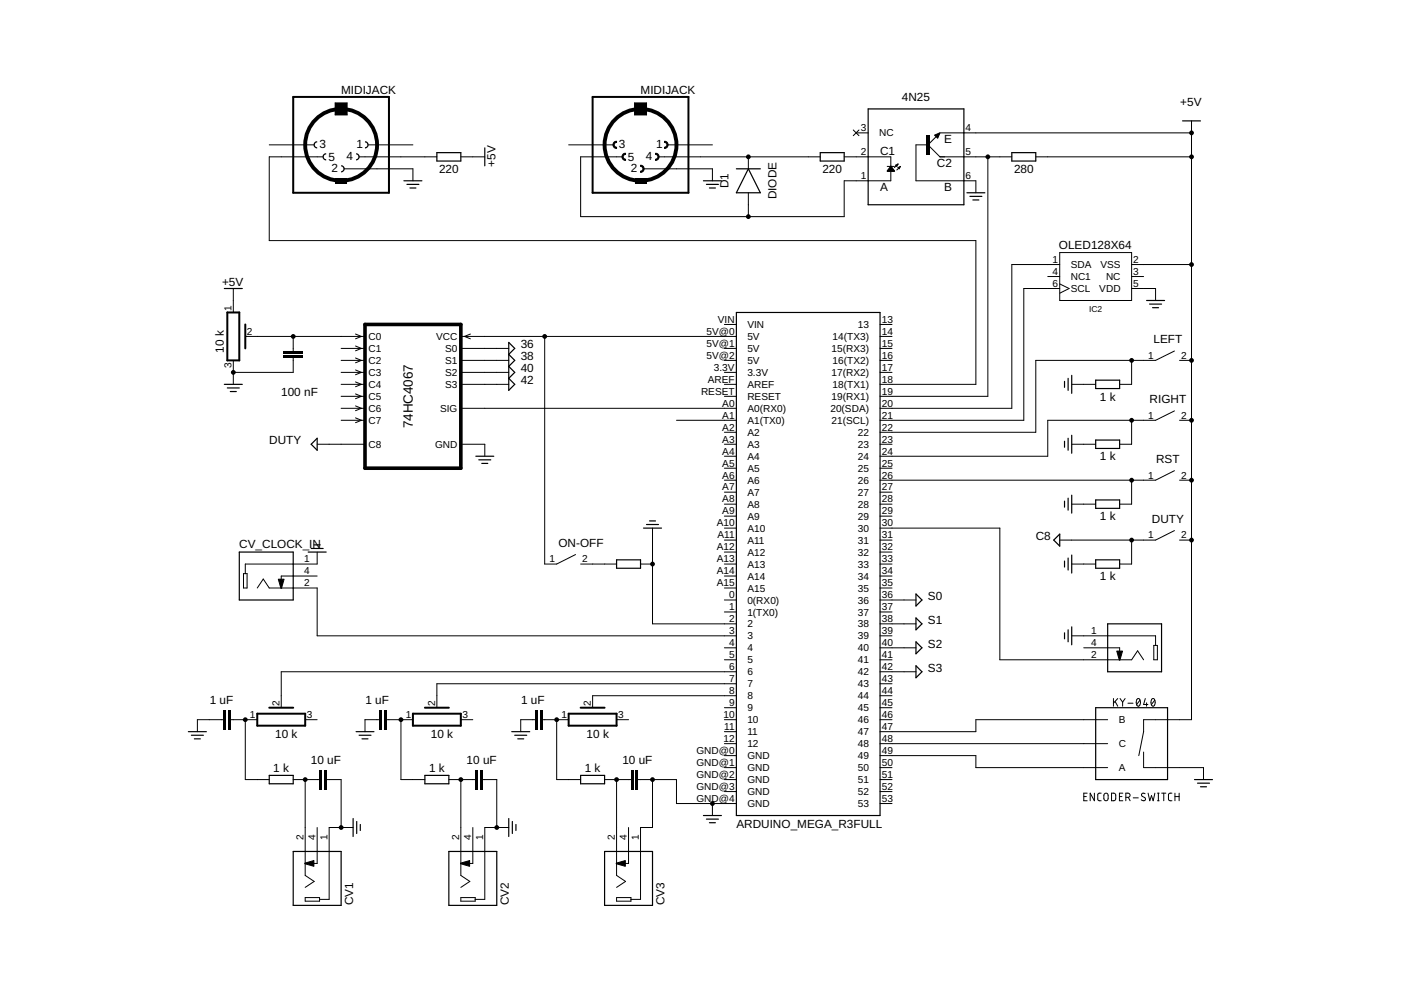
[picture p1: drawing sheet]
<svg xmlns="http://www.w3.org/2000/svg" width="297mm" height="210mm" viewBox="0 0 297 210" stroke-linecap="round" stroke-linejoin="round" font-family="sans-serif">
<g fill="none" stroke="#000" stroke-width=".21">
<path d="M57.1 30.7h9.5M68.5 33.3h-11.4v17.7h149.8v30.5h-20.3M71.1 21.8h2.5v2.6h-2.5zM73 35.8h14.5v2.5M76.1 33.3h16.5M78 30.7h9.5M97.7 33.3h5.1M120.6 30.7h9.5M132 33.3h-8.9v12.6h55.9v-7.6h9.9v-5h-9.9M134.5 21.8h2.6v2.6h-2.6zM136.4 35.8h14.6v2.5M139.6 33.3h34.3"/>
<path d="M141.5 30.7h9.5M158.7 33.3v2.5M180.9 27.6l1.2 1.2M181.5 28.2h2.6M182.1 27.6l-1.2 1.2M188.1 35.3h1.5M189.9 35l.5-.2-.3 .5zM190.4 34.8l-.8 .7M190.4 35.5l.5-.2-.3 .5zM190.9 35.3l-.8 .7M196.7 30.7h-2.5v7.6h12.7v2.6M196.7 30.7l2.6 2.6h15.2"/>
<path d="M209.4 33.3v50.7h-22.8M219.6 33.3h33M252.6 25.6v127h-10.1v2.5l-1.1 5.1M252.6 28.2h-53.3l-2.6 2.5M158.7 40.9v5M222.1 58.6h2.6M224.7 56.1h-10.2v30.5h-27.9M224.7 53.6h15.2v10.1h-15.2zM239.9 58.6h2.6M239.9 56.1h12.7M49.5 61.2v5.1M49.5 76.4v5.1"/>
<path d="M52 71.3h25.4M62.2 75.9v3.1h-12.7M62.2 71.3v3.1M72.3 73.9h5.1M72.3 76.4h5.1M72.3 79h5.1M75.4 70.8l1.2 .5-1.2 .5M75.4 73.4l1.2 .5-1.2 .5M75.4 75.9l1.2 .5-1.2 .5M75.4 78.4l1.2 .6-1.2 .5M97.7 71.3h58.4M97.7 73.9h10.2"/>
<path d="M97.7 76.4h10.2M97.7 79h10.2M99.7 70.8l-1.2 .5 1.2 .5M115.5 71.3v48.3h2.5l4-2M153.6 73.9h2.5M153.6 76.4h2.5M153.6 79h2.5M153.6 68.8h2.5M186.6 71.3h2.5M186.6 73.9h2.5M186.6 76.4h2.5M186.6 79h2.5"/>
<path d="M186.6 68.8h2.5M224.7 61.2h-7.6v27.9h-30.5M224.7 60.2l2 1-2 1M239.9 76.4v5.1h-2.5M239.9 61.2h5.1v2.5M249 74.4l-4 2h-25.4v15.3h-33M250.1 76.4h2.5M67.2 94.2h10.2M72.3 84h5.1M72.3 86.6h5.1M72.3 89.1h5.1M72.3 81.5h5.1"/>
<path d="M75.4 81l1.2 .5-1.2 .5M75.4 83.5l1.2 .5-1.2 .5M75.4 86.1l1.2 .5-1.2 .5M75.4 88.6l1.2 .5-1.2 .5M97.7 86.6h58.4M97.7 94.2h5.1v2.5M97.7 81.5h10.2M143.4 89.1h12.7M153.6 84h2.5M153.6 91.7h2.5M153.6 94.2h2.5M153.6 96.7h2.5"/>
<path d="M153.6 99.3h2.5M153.6 81.5h2.5M186.6 94.2h2.5M186.6 99.3h2.5M227.2 94.2h5.1M227.2 81.5h5.1M239.9 89.1v5.1h-2.5M249 87.1l-4 2h-22.9v7.6h-35.5M249 99.8l-4 2h-58.4M250.1 89.1h2.5M67.2 117.1v2.5h-15.2v2M123.1 119.6h7.6"/>
<path d="M135.8 119.6h2.5M138.3 112v20.3h17.8M153.6 101.8h2.5M153.6 104.4h2.5M153.6 106.9h2.5M153.6 109.4h2.5M153.6 112h2.5M153.6 114.5h2.5M153.6 117.1h2.5M153.6 119.6h2.5M186.6 104.4h2.5M186.6 106.9h2.5"/>
<path d="M186.6 109.4h2.5M186.6 112h25.4v27.9h27.9l1.3-1.9 1.3 1.9M186.6 114.5h2.5M186.6 117.1h2.5M186.6 119.6h2.5M227.2 106.9h5.1M227.2 119.6h5.1M239.9 101.8v5.1h-2.5M239.9 114.5v5.1h-2.5M249 112.5l-4 2h-20.3M250.1 101.8h2.5M250.1 114.5h2.5"/>
<path d="M51.6 121.6h.8v3.1h-.8zM54.5 124.7l1.3-1.9 1.3 1.9h10.1v10.1h88.9M67.2 122.1h-7.6v.8M153.6 122.1h2.5M153.6 124.7h2.5M153.6 129.8h2.5M153.6 137.4h2.5M153.6 139.9h2.5M153.6 127.2h2.5M186.6 122.1h2.5M186.6 124.7h2.5M186.6 129.8h2.5"/>
<path d="M186.6 132.3h7.6M186.6 134.8h2.5M186.6 137.4h7.6M186.6 139.9h2.5M186.6 127.2h7.6M227.2 134.8h17.8v2M229.8 137.4h7.6v.7M244.6 136.8h.8v3.1h-.8zM47.4 152.6h-5.6v2.5M49 152.6h5.5M52 152.6v12.7h5.1M64.7 152.6h2.5"/>
<path d="M80.4 152.6h-3v2.5M82 152.6h5.5M85 152.6v12.7h5.1M97.7 152.6h2.5M113.5 152.6h-3.1v2.5M115 152.6h5.6M118 152.6v12.7h5.1M130.7 152.6h2.6M153.6 150.1h2.5M153.6 152.6h2.5M153.6 155.1h2.5M153.6 157.7h2.5"/>
<path d="M156.1 142.4h-96.5v7.7M156.1 145h-63.5v5.1M156.1 147.5h-30.5v2.6M186.6 142.4h7.6M186.6 145h2.5M186.6 147.5h2.5M186.6 150.1h2.5M186.6 152.6h2.5M186.6 157.7h48.2M234.8 152.6h-27.9v2.5h-20.3M236.1 148.1v1.6M236.4 148.7l.6 1"/>
<path d="M237 148.1l-.9 1M237.5 148.1l.5 .8M238 148.9v.8M238.5 148.1l-.5 .8M239.1 149.1h1.1M241.1 148.2l.1-.1a.8 .8 0 0 1 .7 .6 .8 .8 0 0 1-.2 .8l-.4 .2a1.04 1.04 0 0 1-.2-1.5zM241.7 148.5l-.7 .9M242.5 159.4v3.4h12.7v2.5M242.8 148.1l-.3 1.3h.9M243.1 149v.7M244.2 148.2l.3-.1a.97 .97 0 0 1 0 1.6 1.02 1.02 0 0 1-.3-1.5zM244.8 148.5l-.7 .9"/>
<path d="M62.2 165.3h5.6M64.7 165.3v20.3l1.9 1.3-1.9 1.3M67.2 175.5v7.6h-.7M69.3 165.3h3v10.2M74.9 175.5h-5.1v15.2h-2M95.2 165.3h5.6M97.7 165.3v20.3l1.9 1.3-1.9 1.3M100.2 175.5v7.6h-.7M102.3 165.3h3v10.2M107.9 175.5h-5.1v15.2h-2M128.2 165.3h5.6M130.7 165.3v20.3l1.9 1.3-1.9 1.3"/>
<path d="M133.3 175.5v7.6h-.8M135.3 165.3h8.1v5.1h12.7M138.3 165.3v10.2h-2.5v15.2h-2M151 170.4v2.5M153.6 160.2h2.5M153.6 162.8h2.5M153.6 165.3h2.5M153.6 167.8h2.5M186.6 170.4h2.5M186.6 160.2h20.3v2.6h27.9M186.6 162.8h2.5M186.6 165.3h2.5"/>
<path d="M186.6 167.8h2.5M229.8 168.9h.5M230.5 168.2h-.7v1.6h.7M232 168.2v1.6l-.9-1.6v1.6M233.5 168.2h-.5l-.3 .3 .1 1.1 .2 .2h.5M234.2 168.3l.3-.1 .3 .1 .1 1a.46 .46 0 0 1-.4 .5 .46 .46 0 0 1-.5-.5zM235.7 168.2h.6l.2 .2v1.1l-.2 .3h-.6zM237.3 168.9h.6M238.1 168.2h-.8v1.6h.8M238.7 169.1h.4a.44 .44 0 0 0 .5-.5 .44 .44 0 0 0-.5-.4h-.4v1.6M239.2 169.1l.4 .7M240.3 169.2h1"/>
<path d="M242.8 168.3a.41 .41 0 0 0-.6-.1 .41 .41 0 0 0 0 .6l.5 .3a.42 .42 0 0 1 0 .6 .42 .42 0 0 1-.6 0l-.1-.1M243.4 168.2l.4 1.6 .3-1.1 .4 1.1 .4-1.6M245.4 169.8h.4M245.4 168.2h.4M245.6 168.2v1.6M246.3 168.2h.9M246.7 168.2v1.6M248.5 168.2h-.5l-.3 .3 .1 1.1 .2 .2h.5M249.1 168.9h.9M249.1 168.2v1.6M250 168.2v1.6M64.7 190.3h3.1v.8h-3.1z"/>
<path d="M97.7 190.3h3.1v.8h-3.1zM130.7 190.3h3.1v.8h-3.1z"/>
</g>
<g fill="none" stroke="#000" stroke-width=".25">
<path d="M85.6 38.3h3.9M86.3 39.1h2.5M86.9 39.9h1.3M92.6 32.4h5.1v1.7h-5.1zM102.8 31.3v3.9M149.1 38.3h3.9M149.8 39.1h2.5M150.4 39.9h1.3M156.1 35.8h5.1M158.7 35.8l2.5 5.1h-5.1zM173.9 32.4h5.1v1.7h-5.1zM184.1 23.1h20.3v20.3h-20.3z"/>
<path d="M214.5 32.4h5.1v1.7h-5.1zM250.7 25.6h3.8M205 40.9h3.8M205.6 41.6h2.6M206.3 42.4h1.2M47.6 61.2h3.8M107.9 72.6l1.2 1.3-1.2 1.2 1.2 1.3-1.2 1.3 1.2 1.3-1.2 1.2 1.2 1.3-1.2 1.3zM156.1 66.3h30.5v106.6h-30.5zM227.2 79.6v3.8M243.1 63.7h3.8M243.7 64.5h2.6M244.4 65.2h1.2"/>
<path d="M47.6 81.5h3.8M48.2 82.3h2.5M48.8 83h1.3M67.2 92.9v2.6l-1.2-1.3zM100.9 96.7h3.8M101.5 97.5h2.6M102.2 98.3h1.2M225.7 80.9v1.2M225.7 93.6v1.2M226.5 80.2v2.6M226.5 92.9v2.6M227.2 92.3v3.8"/>
<path d="M232.3 80.6h5.1v1.8h-5.1zM232.3 93.3h5.1v1.8h-5.1zM50.7 117.1h11.5v10.1h-11.5zM65.3 117.1h3.9M66 116.3h2.5M66.6 115.5h1.3M130.7 118.7h5.1v1.8h-5.1zM136.4 112h3.9M137.1 111.2h2.5M137.7 110.4h1.3M224.7 113.2v2.6l-1.3-1.3zM225.7 106.3v1.2"/>
<path d="M225.7 119v1.2M226.5 105.6v2.6M226.5 118.3v2.6M227.2 105v3.8M227.2 117.7v3.8M232.3 106h5.1v1.8h-5.1zM232.3 118.7h5.1v1.8h-5.1zM194.2 125.9l1.3 1.3-1.3 1.3zM194.2 131l1.3 1.3-1.3 1.2zM194.2 136.1l1.3 1.3-1.3 1.2zM225.7 134.2v1.2M226.5 133.5v2.6"/>
<path d="M227.2 132.9v3.8M234.8 132.3h11.5v10.1h-11.5zM39.9 155.1h3.9M40.6 155.9h2.5M41.2 156.7h1.3M75.5 155.1h3.8M76.1 155.9h2.6M76.8 156.7h1.2M108.5 155.1h3.8M109.1 155.9h2.6M109.8 156.7h1.2M194.2 141.2l1.3 1.2-1.3 1.3z"/>
<path d="M232.3 150.1h15.2v15.2h-15.2zM57.1 164.4h5.1v1.8h-5.1zM74.9 173.5v3.9M75.6 174.2v2.5M76.4 174.8v1.3M90.1 164.4h5.1v1.8h-5.1zM107.9 173.5v3.9M108.6 174.2v2.5M109.4 174.8v1.3M123.1 164.4h5.1v1.8h-5.1zM149.1 172.9h3.9M149.8 173.7h2.5"/>
<path d="M150.4 174.4h1.3M253.3 165.3h3.8M253.9 166.1h2.5M254.5 166.8h1.3M62.2 180.5h10.1v11.5h-10.1zM95.2 180.5h10.1v11.5h-10.1zM128.2 180.5h10.1v11.5h-10.1z"/>
</g>
<g fill="#000" stroke="#000" stroke-width=".21">
<path d="M130.2 30.2l.5-.2v.2a.51 .51 0 0 0-.5 .5 .51 .51 0 0 0 .5 .5v.3a.78 .78 0 0 1-.7-.5 .78 .78 0 0 1 .2-.8z" fill-rule="evenodd"/>
<path d="M132.1 32.7l.5-.2v.2a.51 .51 0 0 0-.5 .6 .51 .51 0 0 0 .5 .5v.2a.78 .78 0 0 1-.7-.5 .78 .78 0 0 1 .2-.8z" fill-rule="evenodd"/>
<path d="M135.8 35a.76 .76 0 0 1 .8 .8 .76 .76 0 0 1-.8 .8v-.3a.51 .51 0 0 0 .5-.5 .51 .51 0 0 0-.5-.5z" fill-rule="evenodd"/>
<path d="M139 32.5a.76 .76 0 0 1 .8 .8 .76 .76 0 0 1-.8 .7v-.2a.51 .51 0 0 0 .5-.5 .51 .51 0 0 0-.5-.6z" fill-rule="evenodd"/>
<path d="M140.9 30a.76 .76 0 0 1 .8 .7 .76 .76 0 0 1-.8 .8v-.3a.51 .51 0 0 0 .5-.5 .51 .51 0 0 0-.5-.5z" fill-rule="evenodd"/>
<path d="M188.9 35.2l.7 1.1h-1.5z" fill-rule="evenodd"/>
<path d="M198.1 28.6l1.2-.3-.5 1z" fill-rule="evenodd"/>
<path d="M59 122.8h1.2l-.5 1.9h-.1z" fill-rule="evenodd"/>
<path d="M236.8 138h1.2l-.6 2h-.1z" fill-rule="evenodd"/>
<path d="M64.6 183l2-.5v1.2l-2-.6z" fill-rule="evenodd"/>
<path d="M97.6 183l2-.5v1.2l-2-.6z" fill-rule="evenodd"/>
<path d="M130.6 183l2-.5v1.2l-2-.6z" fill-rule="evenodd"/>
</g>
<path d="M62.2 20.6h20.3v20.3h-20.3zM125.6 20.6h20.4v20.3h-20.4zM48.2 66.3h2.5v10.1h-2.5zM52 68.8v5.1M54.5 151.3h10.2v2.6h-10.2zM57.1 150.1h5.1M87.5 151.3h10.2v2.6h-10.2zM90.1 150.1h5.1M120.6 151.3h10.1v2.6h-10.1zM123.1 150.1h5.1" fill="none" stroke="#000" stroke-width=".42"/>
<g fill="none" stroke="#000" stroke-width=".83">
<circle cx="72.3" cy="30.7" r="7.6"/>
<circle cx="135.8" cy="30.7" r="7.6"/>
</g>
<g fill="#000">
<path d="M66.7 30.2l.5-.2v.2a.51 .51 0 0 0-.5 .5 .51 .51 0 0 0 .5 .5v.3a.77 .77 0 0 1-.7-.5 .77 .77 0 0 1 .2-.8z" fill-rule="evenodd"/>
<path d="M68.6 32.7l.6-.2v.2a.51 .51 0 0 0-.6 .6 .51 .51 0 0 0 .6 .5v.2a.77 .77 0 0 1-.8-.5 .77 .77 0 0 1 .2-.8z" fill-rule="evenodd"/>
<path d="M71.1 21.8h2.5v2.6h-2.5z" fill-rule="evenodd"/>
<path d="M71.1 37.7h2.5v1.3h-2.5z" fill-rule="evenodd"/>
<path d="M72.3 35a.76 .76 0 0 1 .8 .8 .76 .76 0 0 1-.8 .8v-.3a.51 .51 0 0 0 .5-.5 .51 .51 0 0 0-.5-.5z" fill-rule="evenodd"/>
<path d="M75.5 32.5a.76 .76 0 0 1 .8 .8 .76 .76 0 0 1-.8 .7v-.2a.51 .51 0 0 0 .5-.5 .51 .51 0 0 0-.5-.6z" fill-rule="evenodd"/>
<path d="M77.4 30a.76 .76 0 0 1 .8 .7 .76 .76 0 0 1-.8 .8v-.3a.51 .51 0 0 0 .5-.5 .51 .51 0 0 0-.5-.5z" fill-rule="evenodd"/>
<path d="M134.5 21.8h2.6v2.6h-2.6z" fill-rule="evenodd"/>
<path d="M134.5 37.7h2.6v1.3h-2.6z" fill-rule="evenodd"/>
<path d="M196.4 28.7h.7v4h-.7z" fill-rule="evenodd"/>
<path d="M60.1 75.4h4.1v.5h-4.1z" fill-rule="evenodd"/>
<path d="M60.1 74.4h4.1v.5h-4.1z" fill-rule="evenodd"/>
<path d="M47.4 150.6h.5v4h-.5z" fill-rule="evenodd"/>
<path d="M48.5 150.6h.5v4h-.5z" fill-rule="evenodd"/>
<path d="M80.4 150.6h.5v4h-.5z" fill-rule="evenodd"/>
<path d="M81.4 150.6h.6v4h-.6z" fill-rule="evenodd"/>
<path d="M113.5 150.6h.5v4h-.5z" fill-rule="evenodd"/>
<path d="M114.5 150.6h.5v4h-.5z" fill-rule="evenodd"/>
<path d="M67.8 163.3h.5v4h-.5z" fill-rule="evenodd"/>
<path d="M68.8 163.3h.5v4h-.5z" fill-rule="evenodd"/>
<path d="M100.8 163.3h.5v4h-.5z" fill-rule="evenodd"/>
<path d="M101.8 163.3h.5v4h-.5z" fill-rule="evenodd"/>
<path d="M133.8 163.3h.5v4h-.5z" fill-rule="evenodd"/>
<path d="M134.8 163.3h.5v4h-.5z" fill-rule="evenodd"/>
<circle cx="158.7" cy="33.3" r=".51"/>
<circle cx="209.4" cy="33.3" r=".51"/>
<circle cx="252.6" cy="33.3" r=".51"/>
<circle cx="252.6" cy="28.2" r=".51"/>
<circle cx="158.7" cy="45.9" r=".51"/>
<circle cx="252.6" cy="56.1" r=".51"/>
<circle cx="49.5" cy="79" r=".51"/>
<circle cx="62.2" cy="71.3" r=".51"/>
<circle cx="115.5" cy="71.3" r=".51"/>
<circle cx="239.9" cy="76.4" r=".51"/>
<circle cx="252.6" cy="76.4" r=".51"/>
<circle cx="239.9" cy="89.1" r=".51"/>
<circle cx="252.6" cy="89.1" r=".51"/>
<circle cx="138.3" cy="119.6" r=".51"/>
<circle cx="239.9" cy="114.5" r=".51"/>
<circle cx="239.9" cy="101.8" r=".51"/>
<circle cx="252.6" cy="101.8" r=".51"/>
<circle cx="252.6" cy="114.5" r=".51"/>
<circle cx="52" cy="152.6" r=".51"/>
<circle cx="85" cy="152.6" r=".51"/>
<circle cx="118" cy="152.6" r=".51"/>
<circle cx="64.7" cy="165.3" r=".51"/>
<circle cx="72.3" cy="175.5" r=".51"/>
<circle cx="97.7" cy="165.3" r=".51"/>
<circle cx="105.3" cy="175.5" r=".51"/>
<circle cx="130.7" cy="165.3" r=".51"/>
<circle cx="138.3" cy="165.3" r=".51"/>
<circle cx="151" cy="170.4" r=".51"/>
</g>
<g fill="#000">
<path d="M66.7 30.2l.5-.2v.2l-.3 .1-.2 .3 .2 .5 .3 .1v.3l-.3-.1-.4-.3v-.5zM66.7 30.2l-.2 .4v.5l.4 .3 .3 .1v-.3l-.3-.1-.2-.3 .2-.5 .3-.1v-.2z"/>
<path d="M68.6 32.7l.6-.2v.2l-.4 .2-.2 .2 .1 .4 .5 .3v.2l-.4-.1-.3-.3-.1-.5zM68.6 32.7l-.2 .4 .1 .5 .3 .3 .4 .1v-.2l-.4-.2-.2-.3 .2-.4 .4-.2v-.2z"/>
<path d="M71.1 21.8h2.5v2.6h-2.5zM71.1 21.8v2.6h2.5v-2.6z"/>
<path d="M71.1 37.7h2.5v1.3h-2.5zM71.1 37.7v1.3h2.5v-1.3z"/>
<path d="M72.3 35l.6 .2 .2 .5-.1 .4-.6 .5-.1-.3 .4-.3 .1-.3-.2-.3-.3-.1zM72.3 35v.3l.3 .1 .2 .3v.3l-.5 .3 .1 .3 .6-.5 .1-.4-.2-.5z"/>
<path d="M75.5 32.5l.5 .2 .3 .4-.1 .5-.6 .4-.1-.2 .4-.3 .1-.4-.2-.2-.3-.2zM75.5 32.5v.2l.3 .1 .2 .3-.1 .4-.4 .3 .1 .2 .6-.4 .1-.5-.3-.4z"/>
<path d="M77.4 30l.5 .2 .2 .4v.5l-.6 .4h-.1v-.3l.3-.1 .2-.5-.2-.3-.3-.1zM77.4 30v.2l.3 .1 .2 .3-.2 .5-.3 .1v.3h.1l.6-.4v-.5l-.2-.4z"/>
<path d="M134.5 21.8h2.6v2.6h-2.6zM134.5 21.8v2.6h2.6v-2.6z"/>
<path d="M134.5 37.7h2.6v1.3h-2.6zM134.5 37.7v1.3h2.6v-1.3z"/>
<path d="M158.2 33.3a.51 .51 0 0 1 1 0 .51 .51 0 0 1-1 0zM158.2 33.3a.51 .51 0 0 0 1 0 .51 .51 0 0 0-1 0z"/>
<path d="M196.4 28.7h.7v4h-.7zM196.4 28.7v4h.7v-4z"/>
<path d="M208.9 33.3a.55 .55 0 0 1 1.1 0 .55 .55 0 0 1-1.1 0zM208.9 33.3a.55 .55 0 0 0 1.1 0 .55 .55 0 0 0-1.1 0z"/>
<path d="M252.1 33.3a.51 .51 0 0 1 1 0 .51 .51 0 0 1-1 0zM252.1 33.3a.51 .51 0 0 0 1 0 .51 .51 0 0 0-1 0z"/>
<path d="M252.1 28.2a.51 .51 0 0 1 1 0 .51 .51 0 0 1-1 0zM252.1 28.2a.51 .51 0 0 0 1 0 .51 .51 0 0 0-1 0z"/>
<path d="M158.2 45.9a.51 .51 0 0 1 1 0 .51 .51 0 0 1-1 0zM158.2 45.9a.51 .51 0 0 0 1 0 .51 .51 0 0 0-1 0z"/>
<path d="M252.1 56.1a.51 .51 0 0 1 1 0 .51 .51 0 0 1-1 0zM252.1 56.1a.51 .51 0 0 0 1 0 .51 .51 0 0 0-1 0z"/>
<path d="M49 79a.51 .51 0 0 1 1 0 .51 .51 0 0 1-1 0zM49 79a.51 .51 0 0 0 1 0 .51 .51 0 0 0-1 0z"/>
<path d="M60.1 75.4h4.1v.5h-4.1zM60.1 75.4v.5h4.1v-.5z"/>
<path d="M60.1 74.4h4.1v.5h-4.1zM60.1 74.4v.5h4.1v-.5z"/>
<path d="M61.7 71.3a.51 .51 0 0 1 1 0 .51 .51 0 0 1-1 0zM61.7 71.3a.51 .51 0 0 0 1 0 .51 .51 0 0 0-1 0z"/>
<path d="M115 71.3a.51 .51 0 0 1 1 0 .51 .51 0 0 1-1 0zM115 71.3a.51 .51 0 0 0 1 0 .51 .51 0 0 0-1 0z"/>
<path d="M239.4 76.4a.51 .51 0 0 1 1 0 .51 .51 0 0 1-1 0zM239.4 76.4a.51 .51 0 0 0 1 0 .51 .51 0 0 0-1 0z"/>
<path d="M252.1 76.4a.51 .51 0 0 1 1 0 .51 .51 0 0 1-1 0zM252.1 76.4a.51 .51 0 0 0 1 0 .51 .51 0 0 0-1 0z"/>
<path d="M239.4 89.1a.51 .51 0 0 1 1 0 .51 .51 0 0 1-1 0zM239.4 89.1a.51 .51 0 0 0 1 0 .51 .51 0 0 0-1 0z"/>
<path d="M252.1 89.1a.51 .51 0 0 1 1 0 .51 .51 0 0 1-1 0zM252.1 89.1a.51 .51 0 0 0 1 0 .51 .51 0 0 0-1 0z"/>
<path d="M137.8 119.6a.55 .55 0 0 1 1.1 0 .55 .55 0 0 1-1.1 0zM137.8 119.6a.55 .55 0 0 0 1.1 0 .55 .55 0 0 0-1.1 0z"/>
<path d="M239.4 101.8a.51 .51 0 0 1 1 0 .51 .51 0 0 1-1 0zM239.4 101.8a.51 .51 0 0 0 1 0 .51 .51 0 0 0-1 0z"/>
<path d="M239.4 114.5a.51 .51 0 0 1 1 0 .51 .51 0 0 1-1 0zM239.4 114.5a.51 .51 0 0 0 1 0 .51 .51 0 0 0-1 0z"/>
<path d="M252.1 101.8a.51 .51 0 0 1 1 0 .51 .51 0 0 1-1 0zM252.1 101.8a.51 .51 0 0 0 1 0 .51 .51 0 0 0-1 0z"/>
<path d="M252.1 114.5a.51 .51 0 0 1 1 0 .51 .51 0 0 1-1 0zM252.1 114.5a.51 .51 0 0 0 1 0 .51 .51 0 0 0-1 0z"/>
<path d="M47.4 150.6h.5v4h-.5zM47.4 150.6v4h.5v-4z"/>
<path d="M48.4 150.6h.6v4h-.6zM48.5 150.6v4h.5v-4z"/>
<path d="M51.5 152.6a.51 .51 0 0 1 1 0 .51 .51 0 0 1-1 0zM51.5 152.6a.51 .51 0 0 0 1 0 .51 .51 0 0 0-1 0z"/>
<path d="M80.4 150.6h.5v4h-.5zM80.4 150.6v4h.5v-4z"/>
<path d="M81.4 150.6h.6v4h-.6zM81.4 150.6v4h.6v-4z"/>
<path d="M84.5 152.6a.51 .51 0 0 1 1 0 .51 .51 0 0 1-1 0zM84.5 152.6a.51 .51 0 0 0 1 0 .51 .51 0 0 0-1 0z"/>
<path d="M113.5 150.6h.5v4h-.5zM113.5 150.6v4h.5v-4z"/>
<path d="M114.5 150.6h.5v4h-.5zM114.5 150.6v4h.5v-4z"/>
<path d="M117.5 152.6a.51 .51 0 0 1 1 0 .51 .51 0 0 1-1 0zM117.5 152.6a.51 .51 0 0 0 1 0 .51 .51 0 0 0-1 0z"/>
<path d="M64.2 165.3a.51 .51 0 0 1 1 0 .51 .51 0 0 1-1 0zM64.2 165.3a.51 .51 0 0 0 1 0 .51 .51 0 0 0-1 0z"/>
<path d="M67.8 163.3h.5v4h-.5zM67.8 163.3v4h.5v-4z"/>
<path d="M68.8 163.3h.5v4h-.5zM68.8 163.3v4h.5v-4z"/>
<path d="M71.8 175.5a.51 .51 0 0 1 1 0 .51 .51 0 0 1-1 0zM71.8 175.5a.51 .51 0 0 0 1 0 .51 .51 0 0 0-1 0z"/>
<path d="M97.2 165.3a.51 .51 0 0 1 1 0 .51 .51 0 0 1-1 0zM97.2 165.3a.51 .51 0 0 0 1 0 .51 .51 0 0 0-1 0z"/>
<path d="M100.8 163.3h.5v4h-.5zM100.8 163.3v4h.5v-4z"/>
<path d="M101.8 163.3h.5v4h-.5zM101.8 163.3v4h.5v-4z"/>
<path d="M104.8 175.5a.51 .51 0 0 1 1 0 .51 .51 0 0 1-1 0zM104.8 175.5a.51 .51 0 0 0 1 0 .51 .51 0 0 0-1 0z"/>
<path d="M130.2 165.3a.51 .51 0 0 1 1 0 .51 .51 0 0 1-1 0zM130.2 165.3a.51 .51 0 0 0 1 0 .51 .51 0 0 0-1 0z"/>
<path d="M133.8 163.3h.5v4h-.5zM133.8 163.3v4h.5v-4z"/>
<path d="M134.8 163.3h.5v4h-.5zM134.8 163.3v4h.5v-4z"/>
<path d="M137.8 165.3a.55 .55 0 0 1 1.1 0 .55 .55 0 0 1-1.1 0zM137.8 165.3a.55 .55 0 0 0 1.1 0 .55 .55 0 0 0-1.1 0z"/>
<path d="M150.5 170.4a.55 .55 0 0 1 1.1 0 .55 .55 0 0 1-1.1 0zM150.5 170.4a.55 .55 0 0 0 1.1 0 .55 .55 0 0 0-1.1 0z"/>
</g>
<path d="M77.4 68.8h20.3v30.5h-20.3z" fill="none" stroke="#000" stroke-width=".76"/>
<text font-size="2.9" x="87.6" y="90.8" transform="rotate(-90 87.6 90.8)">74HC4067</text>
<g font-size="2.5">
<text x="72.3" y="19.9">MIDIJACK</text>
<text x="135.8" y="19.9">MIDIJACK</text>
<text x="191.2" y="21.4">4N25</text>
<text x="250.3" y="22.6">+5V</text>
<text x="67.7" y="31.5">3</text>
<text x="69.7" y="34.1">5</text>
<text x="73.5" y="34">4</text>
<text x="75.6" y="31.5">1</text>
<text x="105.1" y="35.4" transform="rotate(-90 105.1 35.4)">+5V</text>
<text x="131.2" y="31.5">3</text>
<text x="133.1" y="34.1">5</text>
<text x="136.9" y="34">4</text>
<text x="139.1" y="31.5">1</text>
<text x="186.6" y="32.9">C1</text>
<text x="198.6" y="35.4">C2</text>
<text x="200.2" y="30.3">E</text>
<text x="70.3" y="36.5">2</text>
<text x="93.1" y="36.7">220</text>
<text x="133.8" y="36.5">2</text>
<text x="154.5" y="39.9" transform="rotate(-90 154.5 39.9)">D1</text>
<text x="174.4" y="36.7">220</text>
<text x="186.6" y="40.5">A</text>
<text x="200.2" y="40.5">B</text>
<text x="215" y="36.7">280</text>
<text x="164.6" y="42.3" transform="rotate(-90 164.6 42.3)">DIODE</text>
<text x="224.5" y="52.8">OLED128X64</text>
<text x="47.1" y="60.7">+5V</text>
<text x="47.4" y="74.8" transform="rotate(-90 47.4 74.8)">10 k</text>
<text x="110.4" y="73.9">36</text>
<text x="110.4" y="76.4">38</text>
<text x="244.6" y="72.8">LEFT</text>
<text x="110.4" y="79">40</text>
<text x="110.4" y="81.5">42</text>
<text x="59.6" y="84">100 nF</text>
<text x="233.2" y="84.9">1 k</text>
<text x="243.7" y="85.5">RIGHT</text>
<text x="57.1" y="94.2">DUTY</text>
<text x="233.2" y="97.6">1 k</text>
<text x="245.1" y="98.2">RST</text>
<text x="233.2" y="110.3">1 k</text>
<text x="244.2" y="110.9">DUTY</text>
<text x="50.7" y="116.3">CV_CLOCK_IN</text>
<text x="118.4" y="116">ON-OFF</text>
<text x="219.6" y="114.5">C8</text>
<text x="233.2" y="123">1 k</text>
<text x="196.8" y="127.2">S0</text>
<text x="196.8" y="132.3">S1</text>
<text x="196.8" y="137.4">S2</text>
<text x="196.8" y="142.4">S3</text>
<text x="44.5" y="149.3">1 uF</text>
<text x="77.5" y="149.3">1 uF</text>
<text x="110.5" y="149.3">1 uF</text>
<text x="58.3" y="156.4">10 k</text>
<text x="65.9" y="162">10 uF</text>
<text x="91.4" y="156.4">10 k</text>
<text x="98.9" y="162">10 uF</text>
<text x="124.4" y="156.4">10 k</text>
<text x="132" y="162">10 uF</text>
<text x="57.9" y="163.6">1 k</text>
<text x="91" y="163.6">1 k</text>
<text x="124" y="163.6">1 k</text>
<text x="156.1" y="175.5">ARDUINO_MEGA_R3FULL</text>
<text x="74.9" y="192" transform="rotate(-90 74.9 192)">CV1</text>
<text x="107.9" y="192" transform="rotate(-90 107.9 192)">CV2</text>
<text x="140.9" y="192" transform="rotate(-90 140.9 192)">CV3</text>
</g>
<g font-size="2.1">
<text x="182.5" y="27.8">3</text>
<text x="186.4" y="28.9">NC</text>
<text x="204.7" y="27.8">4</text>
<text x="182.5" y="32.9">2</text>
<text x="204.7" y="32.9">5</text>
<text x="182.5" y="38">1</text>
<text x="204.7" y="38">6</text>
<text x="223.1" y="55.7">1</text>
<text x="223.1" y="58.3">4</text>
<text x="227" y="56.9">SDA</text>
<text x="227" y="59.4">NC1</text>
<text x="233.3" y="56.9">VSS</text>
<text x="234.5" y="59.4">NC</text>
<text x="240.3" y="58.3">3</text>
<text x="240.3" y="55.7">2</text>
<text x="49.1" y="65.9" transform="rotate(-90 49.1 65.9)">1</text>
<text x="223.1" y="60.8">6</text>
<text x="227" y="61.9">SCL</text>
<text x="233.1" y="61.9">VDD</text>
<text x="240.3" y="60.8">5</text>
<text x="52.4" y="71">2</text>
<text x="149.8" y="71">5V@0</text>
<text x="152.2" y="68.4">VIN</text>
<text x="158.5" y="69.6">VIN</text>
<text x="181.9" y="69.6">13</text>
<text x="186.9" y="68.4">13</text>
<text x="186.9" y="71">14</text>
<text x="49.1" y="78" transform="rotate(-90 49.1 78)">3</text>
<text x="78.1" y="72.1">C0</text>
<text x="78.1" y="74.6">C1</text>
<text x="78.1" y="77.2">C2</text>
<text x="92.5" y="72.1">VCC</text>
<text x="94.4" y="74.6">S0</text>
<text x="94.4" y="77.2">S1</text>
<text x="149.8" y="73.5">5V@1</text>
<text x="149.8" y="76.1">5V@2</text>
<text x="158.5" y="72.1">5V</text>
<text x="158.5" y="74.6">5V</text>
<text x="158.5" y="77.2">5V</text>
<text x="176.3" y="74.6">15(RX3)</text>
<text x="176.5" y="77.2">16(TX2)</text>
<text x="176.5" y="72.1">14(TX3)</text>
<text x="186.9" y="76.1">16</text>
<text x="186.9" y="73.5">15</text>
<text x="243.5" y="76.1">1</text>
<text x="250.4" y="76.1">2</text>
<text x="78.1" y="79.7">C3</text>
<text x="78.1" y="82.3">C4</text>
<text x="94.4" y="79.7">S2</text>
<text x="94.4" y="82.3">S3</text>
<text x="148.6" y="83.7">RESET</text>
<text x="150.1" y="81.1">AREF</text>
<text x="151.4" y="78.6">3.3V</text>
<text x="158.5" y="79.7">3.3V</text>
<text x="158.5" y="82.3">AREF</text>
<text x="176.3" y="79.7">17(RX2)</text>
<text x="176.5" y="82.3">18(TX1)</text>
<text x="186.9" y="78.6">17</text>
<text x="186.9" y="81.1">18</text>
<text x="186.9" y="83.7">19</text>
<text x="78.1" y="84.8">C5</text>
<text x="78.1" y="87.3">C6</text>
<text x="78.1" y="89.9">C7</text>
<text x="93.3" y="87.3">SIG</text>
<text x="153.1" y="86.2">A0</text>
<text x="153.1" y="88.8">A1</text>
<text x="158.5" y="84.8">RESET</text>
<text x="158.5" y="87.3">A0(RX0)</text>
<text x="158.5" y="89.9">A1(TX0)</text>
<text x="176.1" y="87.3">20(SDA)</text>
<text x="176.3" y="89.9">21(SCL)</text>
<text x="176.3" y="84.8">19(RX1)</text>
<text x="186.9" y="88.8">21</text>
<text x="186.9" y="86.2">20</text>
<text x="243.5" y="88.8">1</text>
<text x="250.4" y="88.8">2</text>
<text x="78.1" y="95">C8</text>
<text x="92.3" y="95">GND</text>
<text x="153.1" y="91.3">A2</text>
<text x="153.1" y="93.8">A3</text>
<text x="158.5" y="92.4">A2</text>
<text x="158.5" y="95">A3</text>
<text x="181.9" y="92.4">22</text>
<text x="181.9" y="95">23</text>
<text x="186.9" y="91.3">22</text>
<text x="186.9" y="93.8">23</text>
<text x="153.1" y="96.4">A4</text>
<text x="153.1" y="98.9">A5</text>
<text x="153.1" y="101.5">A6</text>
<text x="158.5" y="97.5">A4</text>
<text x="158.5" y="100">A5</text>
<text x="181.9" y="97.5">24</text>
<text x="181.9" y="100">25</text>
<text x="186.9" y="96.4">24</text>
<text x="186.9" y="98.9">25</text>
<text x="186.9" y="101.5">26</text>
<text x="243.5" y="101.5">1</text>
<text x="250.4" y="101.5">2</text>
<text x="153.1" y="104">A7</text>
<text x="153.1" y="106.5">A8</text>
<text x="158.5" y="102.6">A6</text>
<text x="158.5" y="105.1">A7</text>
<text x="158.5" y="107.6">A8</text>
<text x="181.9" y="102.6">26</text>
<text x="181.9" y="105.1">27</text>
<text x="181.9" y="107.6">28</text>
<text x="186.9" y="104">27</text>
<text x="186.9" y="106.5">28</text>
<text x="152" y="111.6">A10</text>
<text x="153.1" y="109.1">A9</text>
<text x="158.5" y="110.2">A9</text>
<text x="158.5" y="112.7">A10</text>
<text x="181.9" y="110.2">29</text>
<text x="181.9" y="112.7">30</text>
<text x="186.9" y="109.1">29</text>
<text x="186.9" y="111.6">30</text>
<text x="64.5" y="119.2">1</text>
<text x="116.5" y="119.2">1</text>
<text x="123.5" y="119.2">2</text>
<text x="152" y="116.7">A12</text>
<text x="152" y="119.2">A13</text>
<text x="152.1" y="114.1">A11</text>
<text x="158.5" y="115.3">A11</text>
<text x="158.5" y="117.8">A12</text>
<text x="181.9" y="115.3">31</text>
<text x="181.9" y="117.8">32</text>
<text x="186.9" y="114.1">31</text>
<text x="186.9" y="116.7">32</text>
<text x="186.9" y="119.2">33</text>
<text x="243.5" y="114.1">1</text>
<text x="250.4" y="114.1">2</text>
<text x="64.5" y="124.3">2</text>
<text x="64.5" y="121.8">4</text>
<text x="152" y="121.8">A14</text>
<text x="152" y="124.3">A15</text>
<text x="158.5" y="120.3">A13</text>
<text x="158.5" y="122.9">A14</text>
<text x="158.5" y="125.4">A15</text>
<text x="181.9" y="120.3">33</text>
<text x="181.9" y="122.9">34</text>
<text x="181.9" y="125.4">35</text>
<text x="186.9" y="121.8">34</text>
<text x="186.9" y="124.3">35</text>
<text x="154.6" y="129.4">1</text>
<text x="154.6" y="131.9">2</text>
<text x="154.6" y="126.8">0</text>
<text x="158.5" y="130.5">1(TX0)</text>
<text x="158.5" y="128">0(RX0)</text>
<text x="181.9" y="128">36</text>
<text x="181.9" y="130.5">37</text>
<text x="186.9" y="126.8">36</text>
<text x="186.9" y="129.4">37</text>
<text x="186.9" y="131.9">38</text>
<text x="154.6" y="134.5">3</text>
<text x="154.6" y="137">4</text>
<text x="158.5" y="133">2</text>
<text x="158.5" y="135.6">3</text>
<text x="181.9" y="133">38</text>
<text x="181.9" y="135.6">39</text>
<text x="186.9" y="137">40</text>
<text x="186.9" y="134.5">39</text>
<text x="231.3" y="134.5">1</text>
<text x="231.3" y="137">4</text>
<text x="154.6" y="139.5">5</text>
<text x="154.6" y="142.1">6</text>
<text x="158.5" y="138.1">4</text>
<text x="158.5" y="140.7">5</text>
<text x="158.5" y="143.2">6</text>
<text x="181.9" y="138.1">40</text>
<text x="181.9" y="140.7">41</text>
<text x="181.9" y="143.2">42</text>
<text x="186.9" y="139.5">41</text>
<text x="186.9" y="142.1">42</text>
<text x="231.3" y="139.5">2</text>
<text x="59.3" y="149.7" transform="rotate(-90 59.3 149.7)">2</text>
<text x="92.3" y="149.7" transform="rotate(-90 92.3 149.7)">2</text>
<text x="125.3" y="149.7" transform="rotate(-90 125.3 149.7)">2</text>
<text x="154.6" y="144.6">7</text>
<text x="154.6" y="147.2">8</text>
<text x="154.6" y="149.7">9</text>
<text x="158.5" y="145.7">7</text>
<text x="158.5" y="148.3">8</text>
<text x="181.9" y="145.7">43</text>
<text x="181.9" y="148.3">44</text>
<text x="186.9" y="144.6">43</text>
<text x="186.9" y="147.2">44</text>
<text x="186.9" y="149.7">45</text>
<text x="53" y="152.2">1</text>
<text x="65.1" y="152.2">3</text>
<text x="86" y="152.2">1</text>
<text x="98.1" y="152.2">3</text>
<text x="119" y="152.2">1</text>
<text x="131.1" y="152.2">3</text>
<text x="153.4" y="152.2">10</text>
<text x="153.5" y="154.8">11</text>
<text x="158.5" y="150.8">9</text>
<text x="158.5" y="153.4">10</text>
<text x="158.5" y="155.9">11</text>
<text x="181.9" y="150.8">45</text>
<text x="181.9" y="153.4">46</text>
<text x="181.9" y="155.9">47</text>
<text x="186.9" y="152.2">46</text>
<text x="186.9" y="154.8">47</text>
<text x="237.2" y="153.4">B</text>
<text x="147.7" y="159.9">GND@0</text>
<text x="153.4" y="157.3">12</text>
<text x="158.5" y="158.4">12</text>
<text x="158.5" y="161">GND</text>
<text x="181.9" y="158.4">48</text>
<text x="181.9" y="161">49</text>
<text x="186.9" y="157.3">48</text>
<text x="186.9" y="159.9">49</text>
<text x="237.2" y="158.4">C</text>
<text x="147.7" y="162.4">GND@1</text>
<text x="147.7" y="164.9">GND@2</text>
<text x="147.7" y="167.5">GND@3</text>
<text x="158.5" y="163.5">GND</text>
<text x="158.5" y="166.1">GND</text>
<text x="181.9" y="166.1">51</text>
<text x="181.9" y="163.5">50</text>
<text x="186.9" y="167.5">52</text>
<text x="186.9" y="164.9">51</text>
<text x="186.9" y="162.4">50</text>
<text x="237.2" y="163.5">A</text>
<text x="147.7" y="170">GND@4</text>
<text x="158.5" y="171.1">GND</text>
<text x="158.5" y="168.6">GND</text>
<text x="181.9" y="171.1">53</text>
<text x="181.9" y="168.6">52</text>
<text x="186.9" y="170">53</text>
<text x="64.3" y="178.2" transform="rotate(-90 64.3 178.2)">2</text>
<text x="66.9" y="178.2" transform="rotate(-90 66.9 178.2)">4</text>
<text x="69.4" y="178.2" transform="rotate(-90 69.4 178.2)">1</text>
<text x="97.4" y="178.2" transform="rotate(-90 97.4 178.2)">2</text>
<text x="99.9" y="178.2" transform="rotate(-90 99.9 178.2)">4</text>
<text x="102.4" y="178.2" transform="rotate(-90 102.4 178.2)">1</text>
<text x="130.4" y="178.2" transform="rotate(-90 130.4 178.2)">2</text>
<text x="132.9" y="178.2" transform="rotate(-90 132.9 178.2)">4</text>
<text x="135.4" y="178.2" transform="rotate(-90 135.4 178.2)">1</text>
</g>
<text font-size="1.8" x="230.9" y="66.1">IC2</text>
</svg>
